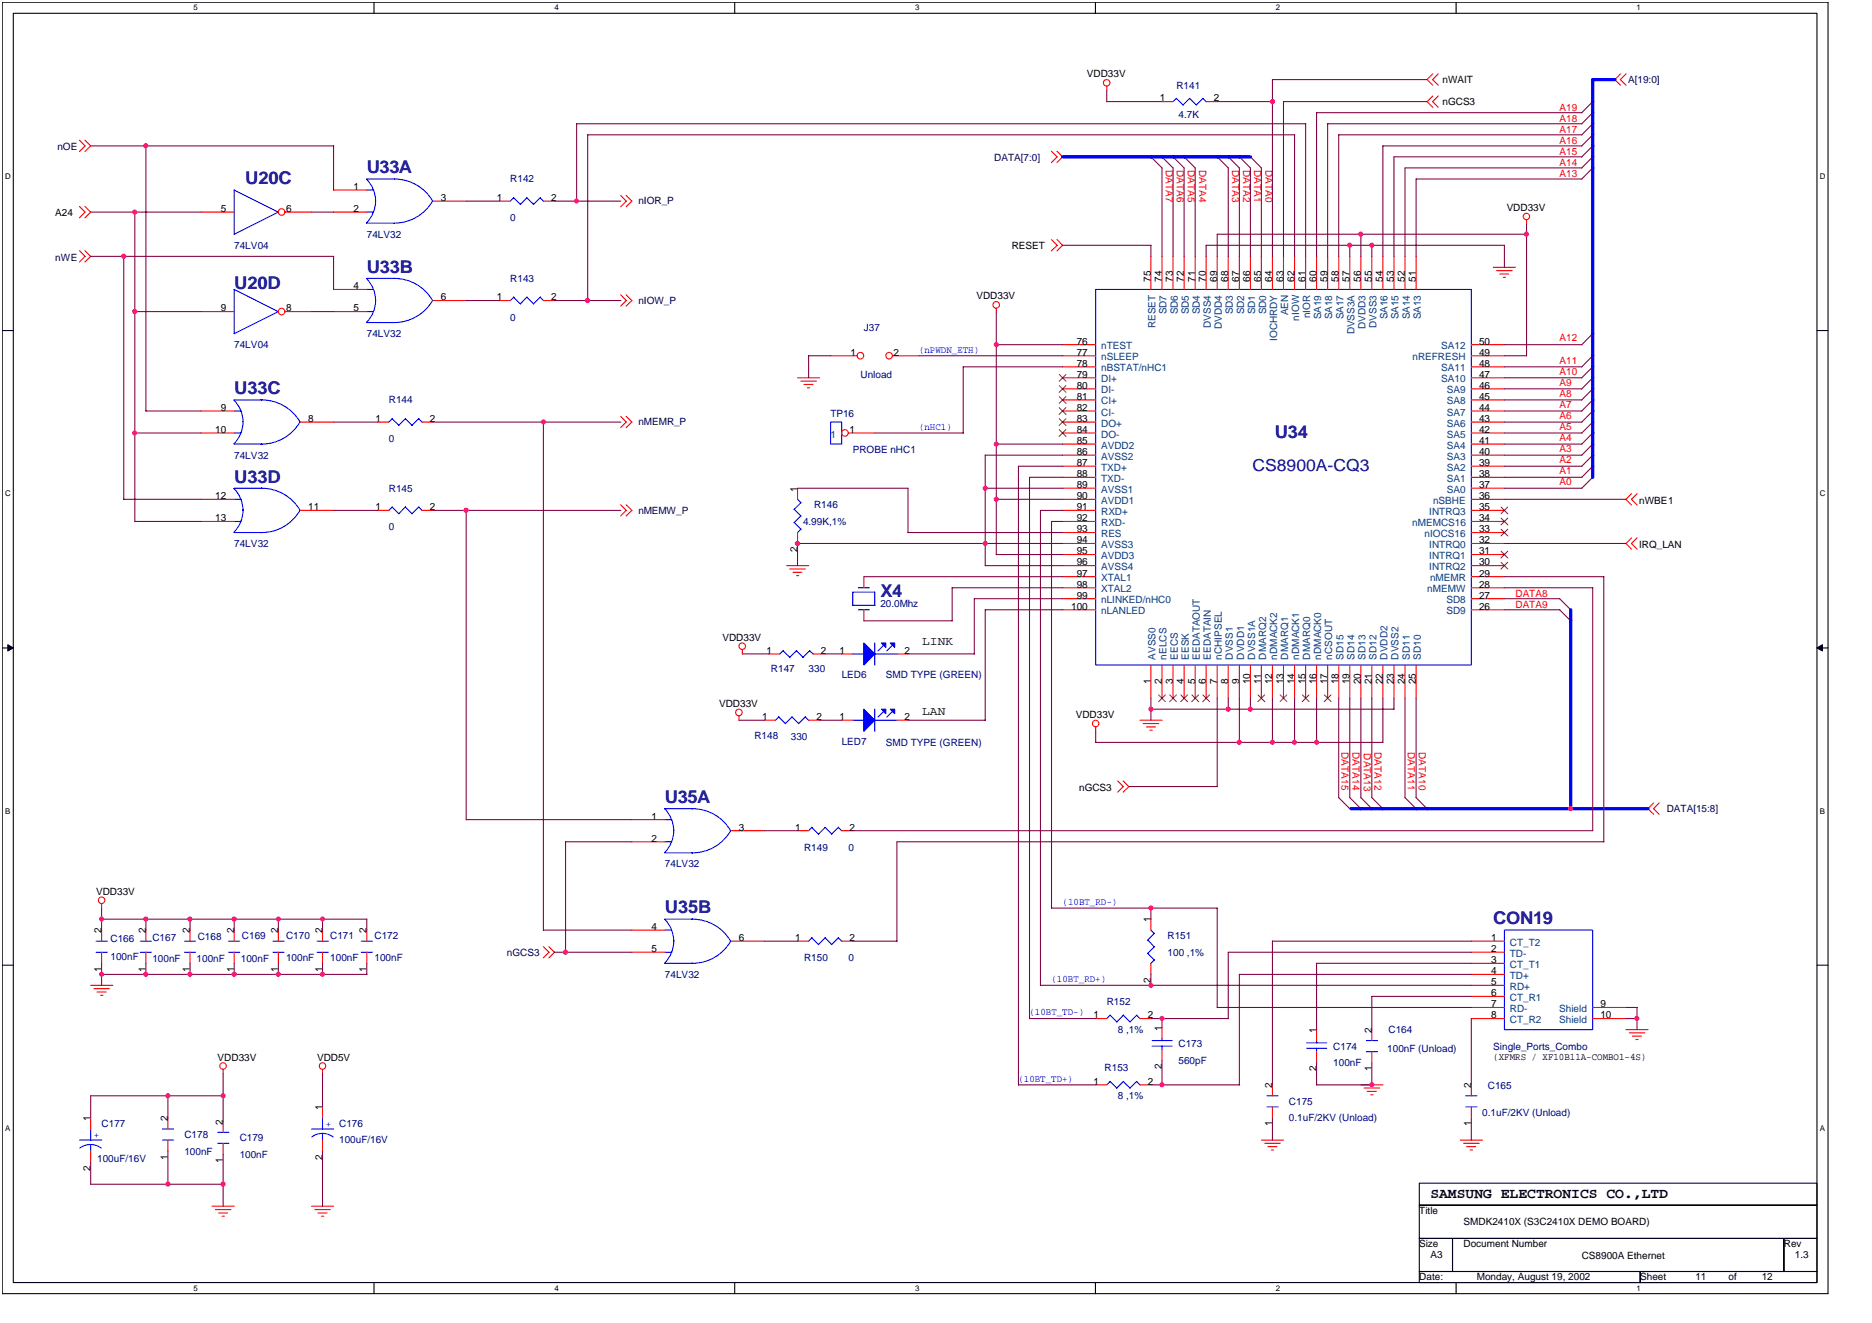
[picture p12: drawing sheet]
<svg xmlns="http://www.w3.org/2000/svg" width="297mm" height="210mm" viewBox="0 0 297 210" stroke-linecap="round" stroke-linejoin="round" font-family="sans-serif">
<path d="M.4 .4h289.7v204.8h-289.7zM2.1 2.1h286.2v201.4h-286.2z" fill="none" stroke="#000" stroke-width=".17"/>
<g fill="#fff">
<path d="M30.7 .5h.7v1.4h-.7z"/>
<path d="M30.7 203.7h.7v1.4h-.7z"/>
</g>
<path d="M59.3 .4v1.7M59.3 203.5v1.7" fill="none" stroke="#000" stroke-width=".17"/>
<g fill="#fff">
<path d="M88 .5h.6v1.4h-.6z"/>
<path d="M88 203.7h.6v1.4h-.6z"/>
</g>
<path d="M116.6 .4v1.7M116.6 203.5v1.7" fill="none" stroke="#000" stroke-width=".17"/>
<g fill="#fff">
<path d="M145.2 .5h.7v1.4h-.7z"/>
<path d="M145.2 203.7h.7v1.4h-.7z"/>
</g>
<path d="M173.8 .4v1.7M173.8 203.5v1.7" fill="none" stroke="#000" stroke-width=".17"/>
<g fill="#fff">
<path d="M202.4 .5h.7v1.4h-.7z"/>
<path d="M202.4 203.7h.7v1.4h-.7z"/>
</g>
<path d="M231 .4v1.7M231 203.5v1.7" fill="none" stroke="#000" stroke-width=".17"/>
<g fill="#fff">
<path d="M259.7 .5h.6v1.4h-.6z"/>
<path d="M259.7 203.7h.6v1.4h-.6z"/>
<path d="M.8 27.3h.9v1.4h-.9z"/>
<path d="M288.7 27.3h.9v1.4h-.9z"/>
<path d="M.8 77.6h.9v1.4h-.9z"/>
<path d="M288.7 77.6h.9v1.4h-.9z"/>
</g>
<path d="M.4 52.4h1.7M288.3 52.4h1.8" fill="none" stroke="#000" stroke-width=".17"/>
<g fill="#fff">
<path d="M.8 128h.8v1.4h-.8z"/>
<path d="M288.7 128h.9v1.4h-.9z"/>
</g>
<path d="M.4 102.8h1.7M288.3 102.8h1.8" fill="none" stroke="#000" stroke-width=".17"/>
<path d="M1.2 102.3l.9 .5-.9 .5zM288.3 102.8l.9-.5v1z" fill="#000" stroke="#000" stroke-width=".16"/>
<g fill="#fff">
<path d="M.8 178.3h.8v1.4h-.8z"/>
<path d="M288.7 178.3h.9v1.4h-.9z"/>
</g>
<path d="M.4 153.1h1.7M288.3 153.1h1.8M225.2 196.5h5.3v5.2h-5.3zM225.2 187.7h63.1v3.5h-63.1zM225.2 191.2h63.1v5.3h-63.1zM230.5 196.5h52.6v5.2h-52.6zM283.1 196.5h5.2v5.2h-5.2zM225.2 201.7h35.1v1.8h-35.1zM260.3 201.7h28v1.8h-28z" fill="none" stroke="#000" stroke-width=".17"/>
<g fill="none" stroke="#f00" stroke-width=".17">
<path d="M175.6 13.7v.7M184.4 16.1h1.7M191.4 16.1h1.7M227.3 15.2l-.9 .9 .9 .9M227.3 11.7l-.9 .9 .9 .9M228.2 15.2l-.9 .9 .9 .9M228.2 11.7l-.9 .9 .9 .9M257.1 11.7l-.9 .9 .9 .9M258 11.7l-.9 .9 .9 .9M12.6 22.2l.9 .9-.9 .9M12.6 39.8l.9 .9-.9 .9M12.6 32.8l.9 .8-.9 1"/>
<path d="M13.5 22.2l.9 .9-.9 .9M13.5 39.8l.9 .9-.9 .9M13.5 32.8l.9 .8-.9 1M31.9 33.6h5.3M45.2 33.6h4.2M52.9 33.6h5.3M52.9 30.2h5.3M68.7 31.9h5.3M79.2 31.9h1.8M86.2 31.9h1.8M98.5 31l.9 .9-.9 .9M99.3 31l1 .9-1 .9"/>
<path d="M166.8 38l.9 .9-.9 .9M166.8 24l.9 .9-.9 .9M167.7 38l.9 .9-.9 .9M167.7 24l.9 .9-.9 .9M242.2 34.9v.7M31.9 49.4h5.3M45.2 49.4h4.2M52.9 45.9h5.3M52.9 49.4h5.3M68.7 47.7h5.3M79.2 47.7h1.8M86.2 47.7h1.8"/>
<path d="M98.5 46.8l.9 .9-.9 .9M99.3 46.8l1 .9-1 .9M126.5 59.9h3.6M131.8 56.4h4.2M141.6 56.4h4.2M158.1 48.9v.7M168.6 59.9h5.3M168.6 56.4h5.3M168.6 58.2h5.3M168.6 54.7h5.3M182.6 40.7v5.2M184.4 40.7v5.2"/>
<path d="M186.1 40.7v5.2M187.9 40.7v5.2M189.6 40.7v5.2M191.4 40.7v5.2M193.1 40.7v5.2M194.9 40.7v5.2M196.7 40.7v5.2M198.4 40.7v5.2M200.1 40.7v5.2M201.9 40.7v5.2M203.7 40.7v5.2M205.4 40.7v5.2"/>
<path d="M207.2 40.7v5.2M208.9 40.7v5.2M210.7 40.7v5.2M212.4 40.7v5.2M214.2 40.7v5.2M215.9 40.7v5.2M217.7 40.7v5.2M219.4 40.7v5.2M221.2 40.7v5.2M222.9 40.7v5.2M224.7 40.7v5.2M233.5 59.9h5.2"/>
<path d="M233.5 56.4h5.2M233.5 58.2h5.2M233.5 54.7h5.2M237 42.4h3.5M237.5 42.9h2.5M238 43.5h1.4M238.5 44h.4M31.9 68.7h5.3M31.9 65.2h5.3M31.9 79.2h5.3M47.7 67h5.2M59.9 67h1.8"/>
<path d="M67 67h1.7M98.5 66.1l.9 .9-.9 .9M99.3 66.1l1 .9-1 .9M126.5 77.5v1.7M127.1 60.5h2.5M127.6 61h1.4M128.1 61.5h.4M134.6 68.7h4.2M168.6 67h5.3M168.6 68.7h5.3M168.6 65.2h5.3M168.6 79.2h5.3"/>
<path d="M168.6 77.5h5.3M168.6 75.7h5.3M168.6 74h5.3M168.6 72.2h5.3M168.6 70.5h5.3M168.6 63.5h5.3M168.6 61.7h5.3M233.5 67h5.2M233.5 68.7h5.2M233.5 65.2h5.2M233.5 79.2h5.2M233.5 77.5h5.2"/>
<path d="M233.5 75.7h5.2M233.5 74h5.2M233.5 72.2h5.2M233.5 70.5h5.2M233.5 63.5h5.2M233.5 61.7h5.2M258.9 78.3l-.9 .9 .9 .9M259.8 78.3l-.9 .9 .9 .9M31.9 82.7h5.3M47.7 81h5.2M59.9 81h1.8M67 81h1.7"/>
<path d="M98.5 80.1l.9 .9-.9 .9M99.3 80.1l1 .9-1 .9M124.8 89.7h3.5M125.3 90.3h2.5M125.8 90.8h1.4M126.4 91.3h.3M126.5 84.5v1.7M137.1 91.5v1.8M137.1 96.7v1.8M168.6 89.7h5.3M168.6 82.7h5.3M168.6 81h5.3"/>
<path d="M168.6 96.7h5.3M168.6 95h5.3M168.6 93.3h5.3M168.6 91.5h5.3M168.6 88h5.3M168.6 86.2h5.3M168.6 84.5h5.3M233.5 89.7h5.2M233.5 82.7h5.2M233.5 81h5.2M233.5 96.7h5.2M233.5 95h5.2"/>
<path d="M233.5 93.3h5.2M233.5 91.5h5.2M233.5 88h5.2M233.5 86.2h5.2M233.5 84.5h5.2M258.9 85.3l-.9 .9 .9 .9M259.8 85.3l-.9 .9 .9 .9M117.3 113.6v.7M117.8 103.1v.7M121.3 114.3h1.7M122 103.8h1.7M128.3 114.3h1.7"/>
<path d="M129 103.8h1.8M133.6 114.3h1.7M133.6 103.8h1.7M142.3 114.3h1.8M142.3 103.8h1.8M173.9 115.3v.8M180.9 114.3h3.5M181.4 114.8h2.5M181.9 115.3h1.4M182.4 115.9h.4M182.6 105.5v5.3M184.4 105.5v5.3"/>
<path d="M186.1 105.5v5.3M187.9 105.5v5.3M189.6 105.5v5.3M191.4 105.5v5.3M193.1 105.5v5.3M194.9 105.5v5.3M196.7 105.5v5.3M198.4 105.5v5.3M200.1 105.5v5.3M201.9 105.5v5.3M203.7 105.5v5.3M205.4 105.5v5.3"/>
<path d="M207.2 105.5v5.3M208.9 105.5v5.3M210.7 105.5v5.3M212.4 105.5v5.3M214.2 105.5v5.3M215.9 105.5v5.3M217.7 105.5v5.3M219.4 105.5v5.3M221.2 105.5v5.3M222.9 105.5v5.3M224.7 105.5v5.3M100.3 130h5.2"/>
<path d="M100.3 133.6h5.2M116 131.8h5.3M126.5 131.8h1.8M133.6 131.8h1.7M177.3 123.9l.9 .9-.9 .9M178.2 123.9l.9 .9-.9 .9M262.4 127.4l-.9 .9 .9 .9M263.3 127.4l-.9 .9 .9 .9M14.4 156.3h3.5M14.9 156.9h2.5M15.4 157.4h1.4M16 157.9h.3"/>
<path d="M16.1 143.4v.7M16.1 147.6v1.7M16.1 151.1v1.7M23.1 147.6v1.7M23.1 151.1v1.7M30.2 147.6v1.7M30.2 151.1v1.7M37.2 147.6v1.7M37.2 151.1v1.7M44.2 147.6v1.7M44.2 151.1v1.7M51.2 147.6v1.7"/>
<path d="M51.2 151.1v1.7M58.2 147.6v1.7M58.2 151.1v1.7M86.2 150.2l.9 .9-.9 .9M87.1 150.2l.9 .9-.9 .9M100.3 147.6h5.2M100.3 151.1h5.2M116 149.3h5.3M126.5 149.3h1.8M133.6 149.3h1.7M182.6 145.8v1.8M182.6 152.8v1.8"/>
<path d="M233.5 156.3h5.2M233.5 149.3h5.2M233.5 151.1h5.2M233.5 152.8h5.2M233.5 154.6h5.2M233.5 158.1h5.2M233.5 159.8h5.2M252.7 159.8h5.3M14.4 177.4v1.7M26.6 177.4v1.7M35.4 169.7v.7M35.4 177.9v1.8"/>
<path d="M51.2 169.7v.7M51.2 175.6v1.8M173.9 172.1h1.7M173.9 161.6h1.7M180.9 172.1h1.7M180.9 161.6h1.7M184.4 163v1.8M184.4 166.5v1.7M201.9 172.1v1.8M201.9 175.6v1.8M208.9 163.4v1.7M208.9 166.9v1.7"/>
<path d="M215.9 172.1h3.5M216.4 172.6h2.5M217 173.2h1.4M217.5 173.7h.4M217.7 163.4v1.7M217.7 166.9v1.7M233.5 161.6h5.2M233.5 172.1v1.8M233.5 175.6v1.8M252.7 161.6h5.3M258 163.4h3.5M258.5 163.9h2.5"/>
<path d="M259 164.4h1.4M259.6 164.9h.3M14.4 182.6v1.8M26.6 180.9v1.7M33.6 191.4h3.6M34.2 191.9h2.5M34.7 192.4h1.4M35.2 193h.4M35.4 181.4v1.7M49.4 191.4h3.6M49.9 191.9h2.5M50.5 192.4h1.4"/>
<path d="M51 193h.4M51.2 180.9v1.7M200.1 180.9h3.6M200.7 181.4h2.5M201.2 181.9h1.4M201.7 182.4h.4M231.7 180.9h3.5M232.2 181.4h2.5M232.7 181.9h1.5M233.3 182.4h.4"/>
<circle cx="175.6" cy="13.1" r=".52"/>
<circle cx="44.7" cy="33.6" r=".52"/>
<circle cx="242.2" cy="34.3" r=".51"/>
<circle cx="44.7" cy="49.4" r=".52"/>
<circle cx="136.5" cy="56.4" r=".52"/>
<circle cx="141.1" cy="56.4" r=".52"/>
<circle cx="158.1" cy="48.4" r=".52"/>
<circle cx="134.1" cy="68.7" r=".52"/>
<circle cx="117.2" cy="113" r=".52"/>
<circle cx="117.8" cy="102.5" r=".52"/>
<circle cx="173.8" cy="114.8" r=".52"/>
<circle cx="16.1" cy="142.8" r=".52"/>
<circle cx="35.4" cy="169.1" r=".52"/>
<circle cx="51.2" cy="169.1" r=".52"/>
</g>
<g fill="none" stroke="#00f" stroke-width=".17">
<path d="M186.7 15.6l1 1.1M186.7 15.6l-.6 .5M188.8 15.6l1 1.1M188.8 15.6l-1.1 1.1M190.9 15.6l.5 .5M190.9 15.6l-1.1 1.1M44.2 33.6l-7.1 3.6M44.2 33.7l-7-3.6v7.1M58.1 28.4a4.9 4.9 0 0 1 .1 7M58.2 28.4h4.4M58.2 35.4h4.4M58.2 30.2h1.1"/>
<path d="M58.2 33.6h1.1M62.6 28.4a7 7 0 0 1 6.1 3.5M68.7 31.9a7 7 0 0 1-6.1 3.5M81 31.9l.5-.5 1.1 1M83.6 31.4l1.1 1M83.6 31.4l-1 1M86.2 31.9l-.5-.5-1 1M37.2 45.9l7 3.6M37.2 45.9v7M44.2 49.4l-7.1 3.6M58.1 44.2a4.9 4.9 0 0 1 1.5 3.5 4.9 4.9 0 0 1-1.4 3.4M58.2 44.2h4.4"/>
<path d="M58.2 51.2h4.4M58.2 45.9h1.1M58.2 49.4h1.1M62.6 44.2a7 7 0 0 1 6 3.5M68.7 47.6a7 7 0 0 1-6.1 3.6M81.5 47.2l1.1 1M81.5 47.1l-.5 .6M83.6 47.2l1.1 1M83.6 47.1l-1 1.1M85.7 47.2l.5 .5M85.7 47.1l-1 1.1M173.9 45.9h59.6v59.6h-59.6z"/>
<path d="M37.1 63.5a4.9 4.9 0 0 1 0 6.9M37.1 77.5a4.9 4.9 0 0 1 1.5 3.5 5 5 0 0 1-1.5 3.4M37.1 63.5h4.3a7 7 0 0 1 6.2 3.5M37.1 77.5h4.3a7 7 0 0 1 6.2 3.5M37.2 65.2h1M37.2 68.7h1M37.2 79.2h1M47.6 66.9a7 7 0 0 1-6.2 3.6h-4.3M62.2 66.4l1.1 1.1M62.2 66.4l-.5 .6M64.3 66.4l1.1 1.1M64.3 66.4l-1 1.1"/>
<path d="M66.4 66.4l.6 .6M66.5 66.4l-1.1 1.1M126.5 79.2l.6 .6M127.1 79.7l-1.1 1.1M131.8 67h1.8v3.5h-1.8zM37.2 82.7h1M47.6 80.9a7 7 0 0 1-6.2 3.6h-4.3M62.2 80.4l1.1 1.1M62.2 80.4l-.5 .6M64.3 80.4l1.1 1.1M64.3 80.4l-1 1.1M66.4 80.4l.6 .6"/>
<path d="M66.5 80.4l-1.1 1.1M126 80.8l1.1 1.1M126 82.9l1.1 1.1M127.1 81.8l-1.1 1.1M127.1 84l-.6 .5M135.3 96h3.5M136.2 96.7h1.8M136.2 93.3h1.8M138.8 96v-2.1l-3.5 .1v2.1M123 114.3l.6-.6 1 1.1M124.3 103.2l1 1.1M124.3 103.2l-.6 .6"/>
<path d="M124.6 114.8l1.1-1.1 1 1.1M126.4 103.2l1 1.1M126.4 103.2l-1.1 1.1M127.8 113.7l.5 .6M127.8 113.7l-1.1 1.1M128.5 103.2l.5 .6M128.5 103.2l-1.1 1.1M135.3 114.3h1.8M135.3 103.8h1.8M138.8 102v3.5M138.8 112.5v3.6M138.8 114.3h3.5"/>
<path d="M138.8 103.8h3.5M140.2 112.9l-.9 .9M140.2 102.4l-.9 .9M141.6 112.9l-.9 .9M141.6 102.4l-.9 .9M105.5 130h1.1M105.5 133.6h1.1M115.9 131.8a7 7 0 0 0-6.1-3.5h-4.3a5.2 5.2 0 0 1 1.4 3.5 5 5 0 0 1-1.4 3.5M116 131.8a7 7 0 0 1-6.2 3.5h-4.3M128.8 131.2l-.5 .6M133 131.3l.6 .5M133 131.2l-1 1.1-1-1.1-1.1 1.1-1.1-1"/>
<path d="M15.3 151.1h1.7M15.3 149.3h1.7M22.3 151.1h1.7M22.3 149.3h1.7M29.3 151.1h1.7M29.3 149.3h1.7M36.3 151.1h1.8M36.3 149.3h1.8M43.3 151.1h1.8M43.3 149.3h1.8M50.3 151.1h1.8M50.3 149.3h1.8"/>
<path d="M57.3 151.1h1.8M57.3 149.3h1.8M105.5 151.1h1.1M105.5 147.6h1.1M115.9 149.3a7 7 0 0 0-6.1-3.5h-4.3a5.2 5.2 0 0 1 1.4 3.5 5 5 0 0 1-1.4 3.5M116 149.3a7 7 0 0 1-6.2 3.5h-4.3M128.8 148.8l-.5 .5M131 148.8l-1.1 1.1-1.1-1.1M133 148.8l.6 .5M133 148.8l-1 1.1-1.1-1.1M182.1 149.2l1.1 1-1.1 1.1M182.1 151.3l1.1 1-.6 .6"/>
<path d="M182.6 147.6l.6 .5M183.1 148.1l-1 1.1M238.7 147.6h14v15.8h-14zM14.4 179.1v1.8M25.8 179.1h1.8M34.5 179.7h1.8M49.4 179.1h3.6M51.2 177.4v1.7M51.2 179.8v1.1M176.1 161.1l1.1 1.1M176.1 171.6l1.1 1M176.2 161.1l-.6 .5"/>
<path d="M176.2 171.6l-.6 .5M178.2 161.1l1.1 1.1M178.3 161.1l-1.1 1M178.3 171.6l-1.1 1M180.4 171.6l.5 .5M180.4 171.6l-1.1 1-1.1-1M180.9 161.6l-.5-.5-1.1 1M182.8 166h3.2M182.8 165.1h3.2M184.4 164.8v.3M184.4 166v.5M201 175.6h1.8"/>
<path d="M201 173.9h1.8M207.3 166.3h3.2M207.3 165.5h3.2M208.9 165.1v.4M208.9 166.3v.6M216.8 165.1h1.8M216.8 166.9h1.8M232.6 175.6h1.8M232.6 173.9h1.8M12.6 180.9h3.5M12.7 182.2a2.83 2.83 0 0 1 3.4 0M14.4 181.6v1"/>
<path d="M25.8 180.9h1.8M34.5 181.4h1.8M49.5 180.4l.6-.4 1.1-.2 .7 .1 1 .5"/>
</g>
<g fill="#00f" stroke="#00f" stroke-width=".17">
<path d="M137.1 112.5l1.7 1.8-1.7 1.7z" fill-rule="evenodd"/>
<path d="M139.9 112.5h.7v.7z" fill-rule="evenodd"/>
<path d="M141.3 112.5h.7v.7z" fill-rule="evenodd"/>
<path d="M137.1 102l1.7 1.8-1.7 1.7z" fill-rule="evenodd"/>
<path d="M139.9 102h.7v.7z" fill-rule="evenodd"/>
<path d="M141.3 102h.7v.7z" fill-rule="evenodd"/>
</g>
<g fill="none" stroke="#804000" stroke-width=".16">
<path d="M168.1 59.4l1.1 1.1M169.1 59.4l-1 1.1M168.1 61.2l1.1 1M168.1 62.9l1.1 1.1M168.1 64.7l1.1 1.1M168.1 66.4l1.1 1.1M168.1 68.2l1.1 1.1M169.1 61.2l-1 1M169.1 62.9l-1 1.1M169.1 64.7l-1 1.1M169.1 66.4l-1 1.1M169.1 68.2l-1 1.1"/>
<path d="M238.2 89.2l1.1 1.1M238.2 87.5l1.1 1M238.2 84l1.1 1M238.2 82.2l1.1 1.1M238.2 80.4l1.1 1.1M239.2 82.2l-1 1.1M239.2 89.2l-1 1.1M239.2 87.5l-1 1M239.2 84l-1 1M239.2 80.4l-1 1.1M183.8 110.3l1.1 1M184.9 110.3l-1.1 1"/>
<path d="M185.6 110.3l1.1 1M186.7 110.3l-1.1 1M187.4 110.3l1 1M188.4 110.3l-1.1 1M189.1 110.3l1.1 1M190.2 110.3l-1.1 1M190.9 110.3l1 1M191.9 110.3l-1.1 1M199.6 110.3l1.1 1M200.7 110.3l-1.1 1M203.1 110.3l1.1 1M204.2 110.3l-1.1 1"/>
<path d="M206.6 110.3l1.1 1M207.7 110.3l-1.1 1M210.1 110.3l1.1 1M211.2 110.3l-1.1 1"/>
</g>
<g fill="none" stroke="#800040" stroke-width=".17">
<path d="M175.6 16.1h8.8M175.6 14.4v1.7M193.1 16.1h8.8M207.2 19.6v21.1M207.2 19.6h-115.7v12.3M226.5 16.1h-22.8v24.6M226.5 12.6h-24.6v28.1M251 19.6h-40.3v21.1M251 17.9h-42.1v22.8M252.7 19.6l-1.7 1.8M252.7 17.9l-1.7 1.8M252.7 16.1l-1.7 1.8"/>
<path d="M14.4 23.1h38.6M14.4 33.6h17.5M21.4 33.6v49.1h10.5M23.1 23.1v42.1h8.8M49.4 33.6h3.6M52.9 23.1v7.1M74 31.9h5.2M88 31.9h10.5M168.6 38.9h14v1.8M182.6 24.9l1.8 1.7v14.1M184.4 24.9l1.7 1.7v14.1M186.1 24.9l1.8 1.7v14.1"/>
<path d="M187.9 24.9l1.7 1.7v14.1M193.1 24.9l1.8 1.7v14.1M194.9 24.9l1.8 1.7v14.1M196.6 24.9l1.8 1.7v14.1M198.4 24.9l1.7 1.7v14.1M205.4 21.4v19.3M205.4 21.4h-112.1v26.3M214.2 38.9v1.8M215.9 37.2v3.5M217.7 38.9v1.8M242.2 35.6v20.9M242.2 37.2h-49.1v3.5"/>
<path d="M251 24.9h-29.8v15.8M251 23.1h-31.6v17.6M251 21.4h-38.6v19.3M251 26.6h-28.1v14.1M251 28.4h-26.3v12.3M252.7 26.6l-1.7 1.8M252.7 24.9l-1.7 1.8M252.7 23.1l-1.7 1.8M252.7 21.4l-1.7 1.8M14.4 40.7h38.6M19.6 40.7v38.5M21.4 49.4h10.5"/>
<path d="M49.4 49.4h3.6M52.9 40.7v5.2M74 47.7h5.2M88 47.7h10.5M131.8 56.4h-3.5v3.6M145.8 56.4h22.8M158.1 54.7h10.5M158.1 49.6v38.4h10.5M168.6 58.2h-15.8v10.5h-14M191.4 40.7v-1.8h47.3v3.5M238.7 59.9h12.3M238.7 58.2h12.3"/>
<path d="M238.7 54.7h12.3M238.7 56.4h3.5M252.7 59.9l-1.7 1.8M252.7 58.2l-1.7 1.8M252.7 56.4l-1.7 1.8M252.7 52.9l-1.7 1.8M19.6 79.2h12.3M21.4 68.7h10.5M52.9 67h7.1M68.7 67h29.8M86.2 66.9v80.7M126.5 77.5h17.6v7h24.5"/>
<path d="M156.3 77.5h12.3M158.1 79.2h10.5M158.1 70.5h10.5M168.6 75.7h-5.2v85.9h10.5M168.6 74h-7v98.1h12.3M168.6 72.2h-12.3v17.6M238.7 77.5h12.3M238.7 75.7h12.3M238.7 74h12.3M238.7 61.7h12.3M238.7 72.2h12.3M238.7 70.5h12.3"/>
<path d="M238.7 68.7h12.3M238.7 67h12.3M238.7 65.2h12.3M238.7 63.5h12.3M238.7 79.2h19.3M252.7 75.7l-1.7 1.8M252.7 74l-1.7 1.7M252.7 72.2l-1.7 1.8M252.7 70.5l-1.7 1.7M252.7 68.7l-1.7 1.8M252.7 67l-1.7 1.7M252.7 65.2l-1.7 1.8"/>
<path d="M252.7 63.5l-1.7 1.7M252.7 61.7l-1.7 1.8M52.9 81h7.1M68.7 81h29.8M74 81v49.1M137.1 91.5h31.5M151.1 93.2v5.3h-14M151.1 93.3h17.5M156.3 89.7h12.3M168.6 96.7h-12.3l.1 17.6h-12.3M168.6 95h-14v8.8M168.6 82.7h-1.7v61.4h26.2v15.8"/>
<path d="M168.6 86.2h-42.1v3.6M168.6 81h-3.5v75.4l68.4-.1M238.7 93.3h14M238.7 96.7h8.8M238.7 95h8.8M238.7 91.5h15.8M238.7 86.2h19.3M247.5 95l1.7 1.7M247.5 96.7l1.7 1.8M252.7 93.2v38.6h-117.4M254.5 91.5v42.1M117.3 114.3h4"/>
<path d="M117.8 103.8h4.2M130 114.3h3.6M130.8 103.8h2.8M144.1 103.8h10.5M173.8 117.8h45.6M173.9 116v1.8M182.6 112.5h38.6M182.6 110.8v3.5M193.1 110.8v14h-14M194.9 110.8v1.7M196.7 110.8v7M198.4 110.8v1.7"/>
<path d="M201.9 110.8v7M205.4 110.8v7M208.9 110.8v7M212.4 110.8v15.8M214.2 110.8v15.8M215.9 110.8v15.8M217.7 110.8v15.8M219.4 110.8v7M221.2 110.8v1.7M222.9 110.8v15.8M224.7 110.8v15.8M74 130h26.3"/>
<path d="M100.3 133.6h-10.6v17.5M121.3 131.8h5.3M212.4 126.5l1.8 1.8M214.2 126.5l1.7 1.8M215.9 126.5l1.8 1.8M217.7 126.5l1.7 1.8M222.9 126.5l1.8 1.8M224.7 126.5l1.7 1.8M254.5 133.6h-112.2v15.7M16.1 154.6h42.1M16.1 144.1v3.5M16.1 152.8v3.6"/>
<path d="M16.1 145.8h42.1M23.1 145.8v1.8M23.1 152.8v1.8M30.2 145.8v1.8M30.2 152.8v1.8M37.2 145.8v1.8M37.2 152.8v1.8M44.2 145.8v1.8M44.2 152.8v1.8M51.2 145.8v1.8M51.2 152.8v1.8M58.2 145.8v1.8"/>
<path d="M58.2 152.8v1.8M86.2 147.6h14.1M88 151.1h12.3M121.3 149.3h5.3M135.3 149.3h7M182.6 144.1v1.8M182.6 154.6v1.8M193.1 159.8h40.4M233.5 152.8h-24.6v10.6M233.5 158.1h-15.8v5.3M233.5 151.1h-38.6v10.5M233.5 154.6h-36.8v17.5"/>
<path d="M233.5 149.3h-31.6v22.8M258 159.8h1.8M259.8 159.8v3.6M26.6 173.9v3.5M35.4 170.4v7.5M35.4 173.9h-21v3.5M51.2 170.4v5.2M182.6 172.1h14.1M182.6 161.6h12.3M184.4 161.6v1.4M184.4 168.2v3.9M201.9 177.4v3.5"/>
<path d="M208.9 168.6v3.5h8.8M217.7 168.6v3.5M233.5 161.6v10.5M233.5 177.4v3.5M258 161.6h1.8M14.4 187.9h21M14.4 184.4v3.5M26.6 182.6v5.3M35.4 183.1v8.3M51.2 182.6v8.8"/>
</g>
<path d="M256.3 12.6h-3.6v63.1M168.6 24.9h29.8M249.2 96.7v31.6M214.3 128.3h47.2" fill="none" stroke="#00f" stroke-width=".51"/>
<g fill="#f0f" stroke="#f0f" stroke-width=".17">
<circle cx="182.6" cy="156.3" r=".34"/>
<circle cx="184.4" cy="172.1" r=".34"/>
<circle cx="184.4" cy="161.6" r=".34"/>
<circle cx="214.2" cy="38.9" r=".34"/>
<circle cx="156.3" cy="86.2" r=".34"/>
<circle cx="126.5" cy="86.2" r=".34"/>
<circle cx="156.3" cy="77.5" r=".34"/>
<circle cx="217.7" cy="38.9" r=".34"/>
<circle cx="201.9" cy="16.1" r=".34"/>
<circle cx="51.2" cy="154.6" r=".34"/>
<circle cx="21.4" cy="68.7" r=".34"/>
<circle cx="16.1" cy="154.6" r=".34"/>
<circle cx="23.1" cy="154.6" r=".34"/>
<circle cx="26.6" cy="187.9" r=".34"/>
<circle cx="35.4" cy="187.9" r=".34"/>
<circle cx="44.2" cy="154.6" r=".34"/>
<circle cx="19.6" cy="40.7" r=".35"/>
<circle cx="21.4" cy="33.6" r=".34"/>
<circle cx="21.4" cy="49.4" r=".34"/>
<circle cx="51.2" cy="145.8" r=".34"/>
<circle cx="37.2" cy="154.6" r=".35"/>
<circle cx="30.1" cy="154.6" r=".34"/>
<circle cx="23.1" cy="23.1" r=".34"/>
<circle cx="30.1" cy="145.8" r=".34"/>
<circle cx="91.5" cy="31.9" r=".34"/>
<circle cx="26.6" cy="173.9" r=".34"/>
<circle cx="35.4" cy="173.9" r=".34"/>
<circle cx="93.2" cy="47.7" r=".34"/>
<circle cx="73.9" cy="81" r=".34"/>
<circle cx="16.1" cy="145.8" r=".34"/>
<circle cx="23.1" cy="145.8" r=".34"/>
<circle cx="158.1" cy="70.5" r=".34"/>
<circle cx="37.2" cy="145.8" r=".35"/>
<circle cx="158.1" cy="54.7" r=".34"/>
<circle cx="44.2" cy="145.8" r=".34"/>
<circle cx="215.9" cy="37.1" r=".34"/>
<circle cx="158.1" cy="79.2" r=".34"/>
<circle cx="242.2" cy="37.1" r=".34"/>
<circle cx="198.4" cy="112.5" r=".34"/>
<circle cx="182.6" cy="112.5" r=".34"/>
<circle cx="194.9" cy="112.5" r=".35"/>
<circle cx="208.9" cy="117.8" r=".34"/>
<circle cx="196.6" cy="117.8" r=".34"/>
<circle cx="201.9" cy="117.8" r=".34"/>
<circle cx="205.4" cy="117.8" r=".34"/>
<circle cx="89.7" cy="151.1" r=".35"/>
<circle cx="86.2" cy="66.9" r=".34"/>
<circle cx="259.7" cy="161.6" r=".34"/>
<circle cx="182.6" cy="144.1" r=".34"/>
<circle cx="217.7" cy="172.1" r=".34"/>
<circle cx="249.2" cy="128.3" r=".34"/>
</g>
<g font-size="2.8" fill="#000080">
<text x="38.9" y="29.2">U20C</text>
<text x="58.2" y="27.5">U33A</text>
<text x="37.2" y="45.9">U20D</text>
<text x="58.2" y="43.3">U33B</text>
<text x="37.2" y="62.5">U33C</text>
<text x="202.3" y="69.5">U34</text>
<text x="37.2" y="76.6">U33D</text>
<text x="139.7" y="94.8">X4</text>
<text x="105.5" y="127.4">U35A</text>
<text x="105.5" y="144.9">U35B</text>
<text x="237" y="146.7">CON19</text>
</g>
<text font-size="2.6" fill="#000080" x="198.7" y="74.7">CS8900A-CQ3</text>
<text font-size="2.3" x="227" y="190.1">SAMSUNG ELECTRONICS CO.,LTD</text>
<g font-size="1.9">
<text x="146.3" y="102.3">LINK</text>
<text x="146.3" y="113.4">LAN</text>
</g>
<g font-size="1.6">
<text x="172.5" y="12.3">VDD33V</text>
<text x="184" y="16.1">1</text>
<text x="192.6" y="16.1">2</text>
<text x="228.9" y="16.7">nGCS3</text>
<text x="228.9" y="13.2">nWAIT</text>
<text x="8.8" y="34.2">A24</text>
<text x="35" y="33.6">5</text>
<text x="45.4" y="33.6">6</text>
<text x="56.1" y="30.1">1</text>
<text x="56.1" y="33.6">2</text>
<text x="69.9" y="31.9">3</text>
<text x="78.9" y="31.9">1</text>
<text x="87.5" y="31.9">2</text>
<text x="239.1" y="33.5">VDD33V</text>
<text x="160.5" y="39.4">RESET</text>
<text x="56.1" y="45.9">4</text>
<text x="69.9" y="47.7">6</text>
<text x="78.9" y="47.7">1</text>
<text x="87.5" y="47.7">2</text>
<text x="154.9" y="47.5">VDD33V</text>
<text x="182.6" y="44.7" transform="rotate(-90 182.6 44.7)">75</text>
<text x="184.4" y="44.7" transform="rotate(-90 184.4 44.7)">74</text>
<text x="186.1" y="44.7" transform="rotate(-90 186.1 44.7)">73</text>
<text x="187.9" y="44.7" transform="rotate(-90 187.9 44.7)">72</text>
<text x="189.6" y="44.7" transform="rotate(-90 189.6 44.7)">71</text>
<text x="191.4" y="44.7" transform="rotate(-90 191.4 44.7)">70</text>
<text x="193.1" y="44.7" transform="rotate(-90 193.1 44.7)">69</text>
<text x="194.9" y="44.7" transform="rotate(-90 194.9 44.7)">68</text>
<text x="196.6" y="44.7" transform="rotate(-90 196.6 44.7)">67</text>
<text x="198.4" y="44.7" transform="rotate(-90 198.4 44.7)">66</text>
<text x="200.1" y="44.7" transform="rotate(-90 200.1 44.7)">65</text>
<text x="201.9" y="44.7" transform="rotate(-90 201.9 44.7)">64</text>
<text x="203.6" y="44.7" transform="rotate(-90 203.6 44.7)">63</text>
<text x="205.4" y="44.7" transform="rotate(-90 205.4 44.7)">62</text>
<text x="207.2" y="44.7" transform="rotate(-90 207.2 44.7)">61</text>
<text x="208.9" y="44.7" transform="rotate(-90 208.9 44.7)">60</text>
<text x="210.6" y="44.7" transform="rotate(-90 210.6 44.7)">59</text>
<text x="212.4" y="44.7" transform="rotate(-90 212.4 44.7)">58</text>
<text x="214.2" y="44.7" transform="rotate(-90 214.2 44.7)">57</text>
<text x="215.9" y="44.7" transform="rotate(-90 215.9 44.7)">56</text>
<text x="217.6" y="44.7" transform="rotate(-90 217.6 44.7)">55</text>
<text x="219.4" y="44.7" transform="rotate(-90 219.4 44.7)">54</text>
<text x="221.2" y="44.7" transform="rotate(-90 221.2 44.7)">53</text>
<text x="222.9" y="44.7" transform="rotate(-90 222.9 44.7)">52</text>
<text x="224.7" y="44.7" transform="rotate(-90 224.7 44.7)">51</text>
<text x="35" y="49.4">9</text>
<text x="45.4" y="49.4">8</text>
<text x="56.1" y="49.4">5</text>
<text x="135" y="56.4">1</text>
<text x="141.8" y="56.4">2</text>
<text x="170.9" y="54.7">76</text>
<text x="170.9" y="56.4">77</text>
<text x="170.9" y="58.2">78</text>
<text x="170.9" y="59.9">79</text>
<text x="234.7" y="59.9">47</text>
<text x="234.7" y="58.2">48</text>
<text x="234.7" y="56.4">49</text>
<text x="234.7" y="54.7">50</text>
<text x="35" y="65.2">9</text>
<text x="170.9" y="61.7">80</text>
<text x="170.9" y="63.4">81</text>
<text x="170.9" y="65.2">82</text>
<text x="234.7" y="65.2">44</text>
<text x="234.7" y="63.4">45</text>
<text x="234.7" y="61.7">46</text>
<text x="34.2" y="68.7">10</text>
<text x="48.9" y="66.9">8</text>
<text x="59.6" y="66.9">1</text>
<text x="68.2" y="66.9">2</text>
<text x="134.8" y="68.7">1</text>
<text x="170.9" y="66.9">83</text>
<text x="170.9" y="68.7">84</text>
<text x="170.9" y="70.4">85</text>
<text x="234.7" y="70.4">41</text>
<text x="234.7" y="68.7">42</text>
<text x="234.7" y="66.9">43</text>
<text x="126.5" y="78" transform="rotate(-90 126.5 78)">1</text>
<text x="170.9" y="72.2">86</text>
<text x="170.9" y="73.9">87</text>
<text x="170.9" y="75.7">88</text>
<text x="170.9" y="77.4">89</text>
<text x="234.7" y="77.4">37</text>
<text x="234.7" y="75.7">38</text>
<text x="234.7" y="73.9">39</text>
<text x="234.7" y="72.2">40</text>
<text x="34.2" y="79.2">12</text>
<text x="34.2" y="82.7">13</text>
<text x="48.9" y="81">11</text>
<text x="59.6" y="81">1</text>
<text x="68.2" y="81">2</text>
<text x="170.9" y="79.2">90</text>
<text x="170.9" y="81">91</text>
<text x="170.9" y="82.7">92</text>
<text x="234.7" y="82.7">34</text>
<text x="234.7" y="81">35</text>
<text x="234.7" y="79.2">36</text>
<text x="260.1" y="79.9">nWBE1</text>
<text x="126.5" y="87.6" transform="rotate(-90 126.5 87.6)">2</text>
<text x="170.9" y="84.5">93</text>
<text x="170.9" y="86.2">94</text>
<text x="170.9" y="88">95</text>
<text x="170.9" y="89.7">96</text>
<text x="234.7" y="89.7">30</text>
<text x="234.7" y="88">31</text>
<text x="234.7" y="86.2">32</text>
<text x="234.7" y="84.5">33</text>
<text x="260.1" y="86.9">IRQ_LAN</text>
<text x="170.9" y="91.5">97</text>
<text x="170.9" y="93.2">98</text>
<text x="170.9" y="95">99</text>
<text x="234.7" y="95">27</text>
<text x="234.7" y="93.2">28</text>
<text x="234.7" y="91.5">29</text>
<text x="114.6" y="101.7">VDD33V</text>
<text x="170" y="96.7">100</text>
<text x="234.7" y="96.7">26</text>
<text x="121.6" y="103.7">1</text>
<text x="130.2" y="103.7">2</text>
<text x="133.2" y="103.7">1</text>
<text x="143.5" y="103.7">2</text>
<text x="114.1" y="112.2">VDD33V</text>
<text x="170.7" y="113.9">VDD33V</text>
<text x="182.6" y="108.6" transform="rotate(-90 182.6 108.6)">1</text>
<text x="184.4" y="108.6" transform="rotate(-90 184.4 108.6)">2</text>
<text x="186.1" y="108.6" transform="rotate(-90 186.1 108.6)">3</text>
<text x="187.9" y="108.6" transform="rotate(-90 187.9 108.6)">4</text>
<text x="189.6" y="108.6" transform="rotate(-90 189.6 108.6)">5</text>
<text x="191.4" y="108.6" transform="rotate(-90 191.4 108.6)">6</text>
<text x="193.1" y="108.6" transform="rotate(-90 193.1 108.6)">7</text>
<text x="194.9" y="108.6" transform="rotate(-90 194.9 108.6)">8</text>
<text x="196.6" y="108.6" transform="rotate(-90 196.6 108.6)">9</text>
<text x="198.4" y="108.6" transform="rotate(-90 198.4 108.6)">10</text>
<text x="200.1" y="108.6" transform="rotate(-90 200.1 108.6)">11</text>
<text x="201.9" y="108.6" transform="rotate(-90 201.9 108.6)">12</text>
<text x="203.6" y="108.6" transform="rotate(-90 203.6 108.6)">13</text>
<text x="205.4" y="108.6" transform="rotate(-90 205.4 108.6)">14</text>
<text x="207.2" y="108.6" transform="rotate(-90 207.2 108.6)">15</text>
<text x="208.9" y="108.6" transform="rotate(-90 208.9 108.6)">16</text>
<text x="210.6" y="108.6" transform="rotate(-90 210.6 108.6)">17</text>
<text x="212.4" y="108.6" transform="rotate(-90 212.4 108.6)">18</text>
<text x="214.2" y="108.6" transform="rotate(-90 214.2 108.6)">19</text>
<text x="215.9" y="108.6" transform="rotate(-90 215.9 108.6)">20</text>
<text x="217.6" y="108.6" transform="rotate(-90 217.6 108.6)">21</text>
<text x="219.4" y="108.6" transform="rotate(-90 219.4 108.6)">22</text>
<text x="221.2" y="108.6" transform="rotate(-90 221.2 108.6)">23</text>
<text x="222.9" y="108.6" transform="rotate(-90 222.9 108.6)">24</text>
<text x="224.7" y="108.6" transform="rotate(-90 224.7 108.6)">25</text>
<text x="120.9" y="114.3">1</text>
<text x="129.5" y="114.3">2</text>
<text x="133.2" y="114.3">1</text>
<text x="143.5" y="114.3">2</text>
<text x="171.2" y="125.5">nGCS3</text>
<text x="103.4" y="130">1</text>
<text x="117.3" y="131.8">3</text>
<text x="126.2" y="131.8">1</text>
<text x="134.8" y="131.8">2</text>
<text x="103.4" y="133.5">2</text>
<text x="15.3" y="142">VDD33V</text>
<text x="16.1" y="148.1" transform="rotate(-90 16.1 148.1)">2</text>
<text x="23.1" y="148.1" transform="rotate(-90 23.1 148.1)">2</text>
<text x="30.1" y="148.1" transform="rotate(-90 30.1 148.1)">2</text>
<text x="37.1" y="148.1" transform="rotate(-90 37.1 148.1)">2</text>
<text x="44.1" y="148.1" transform="rotate(-90 44.1 148.1)">2</text>
<text x="51.2" y="148.1" transform="rotate(-90 51.2 148.1)">2</text>
<text x="58.2" y="148.1" transform="rotate(-90 58.2 148.1)">2</text>
<text x="103.4" y="147.5">4</text>
<text x="117.3" y="149.3">6</text>
<text x="126.2" y="149.3">1</text>
<text x="134.8" y="149.3">2</text>
<text x="182.6" y="146.3" transform="rotate(-90 182.6 146.3)">1</text>
<text x="236.6" y="149.3">1</text>
<text x="16.1" y="154.2" transform="rotate(-90 16.1 154.2)">1</text>
<text x="23.1" y="154.2" transform="rotate(-90 23.1 154.2)">1</text>
<text x="30.1" y="154.2" transform="rotate(-90 30.1 154.2)">1</text>
<text x="37.1" y="154.2" transform="rotate(-90 37.1 154.2)">1</text>
<text x="44.1" y="154.2" transform="rotate(-90 44.1 154.2)">1</text>
<text x="51.2" y="154.2" transform="rotate(-90 51.2 154.2)">1</text>
<text x="58.2" y="154.2" transform="rotate(-90 58.2 154.2)">1</text>
<text x="103.4" y="151.1">5</text>
<text x="182.6" y="155.9" transform="rotate(-90 182.6 155.9)">2</text>
<text x="236.6" y="151.1">2</text>
<text x="236.6" y="152.8">3</text>
<text x="236.6" y="154.6">4</text>
<text x="173.5" y="161.6">1</text>
<text x="182.1" y="161.6">2</text>
<text x="236.6" y="156.3">5</text>
<text x="236.6" y="158.1">6</text>
<text x="236.6" y="159.8">7</text>
<text x="236.6" y="161.6">8</text>
<text x="254" y="159.8">9</text>
<text x="254" y="161.6">10</text>
<text x="184.4" y="163.5" transform="rotate(-90 184.4 163.5)">1</text>
<text x="208.9" y="163.9" transform="rotate(-90 208.9 163.9)">1</text>
<text x="217.6" y="163.9" transform="rotate(-90 217.6 163.9)">2</text>
<text x="34.5" y="168.3">VDD33V</text>
<text x="50.3" y="168.3">VDD5V</text>
<text x="173.5" y="172.1">1</text>
<text x="182.1" y="172.1">2</text>
<text x="184.4" y="169.6" transform="rotate(-90 184.4 169.6)">2</text>
<text x="201.9" y="172.6" transform="rotate(-90 201.9 172.6)">2</text>
<text x="208.9" y="169.9" transform="rotate(-90 208.9 169.9)">2</text>
<text x="217.6" y="169.9" transform="rotate(-90 217.6 169.9)">1</text>
<text x="233.4" y="172.6" transform="rotate(-90 233.4 172.6)">2</text>
<text x="237" y="168.1">(XFMRS / XF10B11A-COMBO1-4S)</text>
<text x="14.4" y="177.9" transform="rotate(-90 14.4 177.9)">1</text>
<text x="26.6" y="177.9" transform="rotate(-90 26.6 177.9)">2</text>
<text x="35.4" y="178.4" transform="rotate(-90 35.4 178.4)">2</text>
<text x="51.2" y="176.1" transform="rotate(-90 51.2 176.1)">1</text>
<text x="201.9" y="178.7" transform="rotate(-90 201.9 178.7)">1</text>
<text x="233.4" y="178.7" transform="rotate(-90 233.4 178.7)">1</text>
<text x="14.4" y="185.7" transform="rotate(-90 14.4 185.7)">2</text>
<text x="26.6" y="184" transform="rotate(-90 26.6 184)">1</text>
<text x="35.4" y="184.5" transform="rotate(-90 35.4 184.5)">1</text>
<text x="51.2" y="184" transform="rotate(-90 51.2 184)">2</text>
<text x="225.2" y="192.6">Title</text>
<text x="225.2" y="197.9">Size</text>
<text x="232.2" y="197.9">Document Number</text>
<text x="232.2" y="194.4">SMDK2410X (S3C2410X DEMO BOARD)</text>
<text x="283.1" y="197.9">Rev</text>
<text x="225.2" y="203.2">Date:</text>
<text x="227" y="199.6">A3</text>
<text x="234.3" y="203.2">Monday, August 19, 2002</text>
<text x="251" y="199.8">CS8900A Ethernet</text>
<text x="260.3" y="203.2">Sheet</text>
<text x="269" y="203.2">11</text>
<text x="274.3" y="203.2">of</text>
<text x="279.5" y="203.2">12</text>
<text x="284.8" y="199.6">1.3</text>
</g>
<g font-size="1.6" fill="#000080">
<text x="186.7" y="14">R141</text>
<text x="187" y="18.8">4.7K</text>
<text x="81" y="28.9">R142</text>
<text x="81" y="35.1">0</text>
<text x="37.2" y="39.4">74LV04</text>
<text x="58.2" y="37.7">74LV32</text>
<text x="81" y="44.7">R143</text>
<text x="58.2" y="53.5">74LV32</text>
<text x="81" y="50.9">0</text>
<text x="137.1" y="52.6">J37</text>
<text x="37.2" y="55.2">74LV04</text>
<text x="136.5" y="60">Unload</text>
<text x="61.7" y="64">R144</text>
<text x="61.7" y="70.1">0</text>
<text x="131.8" y="66.1">TP16</text>
<text x="135.3" y="71.9">PROBE nHC1</text>
<text x="37.2" y="72.8">74LV32</text>
<text x="61.7" y="78">R145</text>
<text x="127.4" y="83.3">4.99K,1%</text>
<text x="129.2" y="80.6">R146</text>
<text x="37.2" y="86.8">74LV32</text>
<text x="61.7" y="84.2">0</text>
<text x="139.7" y="96.2">20.0Mhz</text>
<text x="122.3" y="106.6">R147</text>
<text x="128.3" y="106.6">330</text>
<text x="133.6" y="107.6">LED6</text>
<text x="140.6" y="107.6">SMD TYPE (GREEN)</text>
<text x="119.7" y="117.3">R148</text>
<text x="125.5" y="117.4">330</text>
<text x="133.6" y="118.1">LED7</text>
<text x="140.6" y="118.3">SMD TYPE (GREEN)</text>
<text x="105.5" y="137.6">74LV32</text>
<text x="127.6" y="135">R149</text>
<text x="134.6" y="135">0</text>
<text x="17.5" y="149.5">C166</text>
<text x="24.2" y="149.3">C167</text>
<text x="31.4" y="149.2">C168</text>
<text x="38.4" y="149">C169</text>
<text x="45.4" y="149">C170</text>
<text x="52.4" y="149">C171</text>
<text x="59.4" y="149">C172</text>
<text x="185.3" y="149">R151</text>
<text x="17.5" y="152.3">100nF</text>
<text x="24.2" y="152.7">100nF</text>
<text x="31.2" y="152.7">100nF</text>
<text x="38.2" y="152.7">100nF</text>
<text x="45.4" y="152.5">100nF</text>
<text x="52.4" y="152.5">100nF</text>
<text x="59.4" y="152.5">100nF</text>
<text x="105.5" y="155.1">74LV32</text>
<text x="127.6" y="152.5">R150</text>
<text x="134.6" y="152.5">0</text>
<text x="185.3" y="151.6">100 ,1%</text>
<text x="175.6" y="159.5">R152</text>
<text x="177.4" y="163.9">8 ,1%</text>
<text x="187" y="166.2">C173</text>
<text x="211.6" y="166.5">C174</text>
<text x="220.1" y="166.9">100nF (Unload)</text>
<text x="220.3" y="163.9">C164</text>
<text x="237" y="166.5">Single_Ports_Combo</text>
<text x="175.3" y="169.9">R153</text>
<text x="187" y="168.8">560pF</text>
<text x="211.6" y="169.2">100nF</text>
<text x="236.1" y="172.8">C165</text>
<text x="16.1" y="178.8">C177</text>
<text x="53.8" y="178.8">C176</text>
<text x="177.4" y="174.4">8 ,1%</text>
<text x="204.5" y="175.3">C175</text>
<text x="204.5" y="177.9">0.1uF/2KV (Unload)</text>
<text x="235.2" y="177">0.1uF/2KV (Unload)</text>
<text x="15.4" y="184.4">100uF/16V</text>
<text x="29.3" y="180.5">C178</text>
<text x="29.3" y="183.2">100nF</text>
<text x="38" y="181.1">C179</text>
<text x="38" y="183.7">100nF</text>
<text x="53.8" y="181.4">100uF/16V</text>
</g>
<g font-size="1.6" fill="#f00">
<text x="247.5" y="17.5">A19</text>
<text x="247.5" y="19.3">A18</text>
<text x="247.5" y="21.1">A17</text>
<text x="247.5" y="22.8">A16</text>
<text x="185" y="27" transform="rotate(90 185 27)">DATA7</text>
<text x="186.7" y="27" transform="rotate(90 186.7 27)">DATA6</text>
<text x="188.5" y="27" transform="rotate(90 188.5 27)">DATA5</text>
<text x="190.3" y="27" transform="rotate(90 190.3 27)">DATA4</text>
<text x="195.5" y="27" transform="rotate(90 195.5 27)">DATA3</text>
<text x="197.3" y="27" transform="rotate(90 197.3 27)">DATA2</text>
<text x="199" y="27" transform="rotate(90 199 27)">DATA1</text>
<text x="200.8" y="27" transform="rotate(90 200.8 27)">DATA0</text>
<text x="247.5" y="24.6">A15</text>
<text x="247.5" y="26.3">A14</text>
<text x="247.5" y="28.1">A13</text>
<text x="247.5" y="59.4">A10</text>
<text x="247.5" y="57.7">A11</text>
<text x="247.5" y="54.2">A12</text>
<text x="247.5" y="61.2">A9</text>
<text x="247.5" y="64.7">A7</text>
<text x="247.5" y="62.9">A8</text>
<text x="247.5" y="71.7">A3</text>
<text x="247.5" y="69.9">A4</text>
<text x="247.5" y="68.2">A5</text>
<text x="247.5" y="66.5">A6</text>
<text x="247.5" y="75.2">A1</text>
<text x="247.5" y="73.5">A2</text>
<text x="247.5" y="77">A0</text>
<text x="240.5" y="94.7">DATA8</text>
<text x="240.5" y="96.4">DATA9</text>
<text x="212.9" y="119.4" transform="rotate(90 212.9 119.4)">DATA15</text>
<text x="214.6" y="119.4" transform="rotate(90 214.6 119.4)">DATA14</text>
<text x="216.4" y="119.5" transform="rotate(90 216.4 119.5)">DATA13</text>
<text x="218.1" y="119.4" transform="rotate(90 218.1 119.4)">DATA12</text>
<text x="223.4" y="119.4" transform="rotate(90 223.4 119.4)">DATA11</text>
<text x="225.1" y="119.4" transform="rotate(90 225.1 119.4)">DATA10</text>
</g>
<g font-size="1.6" fill="#000040">
<text x="258.3" y="13.2">A[19:0]</text>
<text x="9.1" y="23.8">nOE</text>
<text x="157.7" y="25.6">DATA[7:0]</text>
<text x="101.3" y="32.4">nIOR_P</text>
<text x="8.8" y="41.4">nWE</text>
<text x="101.3" y="48.2">nIOW_P</text>
<text x="101.3" y="67.5">nMEMR_P</text>
<text x="101.3" y="81.5">nMEMW_P</text>
<text x="264.5" y="128.8">DATA[15:8]</text>
<text x="80.4" y="151.6">nGCS3</text>
</g>
<g font-size="1.6" fill="#004080">
<text x="183.4" y="52.1" transform="rotate(-90 183.4 52.1)">RESET</text>
<text x="185.1" y="49.9" transform="rotate(-90 185.1 49.9)">SD7</text>
<text x="186.9" y="49.9" transform="rotate(-90 186.9 49.9)">SD6</text>
<text x="188.6" y="49.9" transform="rotate(-90 188.6 49.9)">SD5</text>
<text x="190.4" y="49.9" transform="rotate(-90 190.4 49.9)">SD4</text>
<text x="192.1" y="52" transform="rotate(-90 192.1 52)">DVSS4</text>
<text x="193.9" y="52.2" transform="rotate(-90 193.9 52.2)">DVDD4</text>
<text x="195.6" y="49.9" transform="rotate(-90 195.6 49.9)">SD3</text>
<text x="197.4" y="49.9" transform="rotate(-90 197.4 49.9)">SD2</text>
<text x="199.1" y="49.9" transform="rotate(-90 199.1 49.9)">SD1</text>
<text x="200.9" y="49.9" transform="rotate(-90 200.9 49.9)">SD0</text>
<text x="204.4" y="50.1" transform="rotate(-90 204.4 50.1)">AEN</text>
<text x="206.2" y="50.9" transform="rotate(-90 206.2 50.9)">nIOW</text>
<text x="207.9" y="50.5" transform="rotate(-90 207.9 50.5)">nIOR</text>
<text x="209.6" y="50.7" transform="rotate(-90 209.6 50.7)">SA19</text>
<text x="211.4" y="50.7" transform="rotate(-90 211.4 50.7)">SA18</text>
<text x="213.2" y="50.7" transform="rotate(-90 213.2 50.7)">SA17</text>
<text x="214.9" y="53.1" transform="rotate(-90 214.9 53.1)">DVSS3A</text>
<text x="216.7" y="52.2" transform="rotate(-90 216.7 52.2)">DVDD3</text>
<text x="218.4" y="52" transform="rotate(-90 218.4 52)">DVSS3</text>
<text x="220.2" y="50.7" transform="rotate(-90 220.2 50.7)">SA16</text>
<text x="221.9" y="50.7" transform="rotate(-90 221.9 50.7)">SA15</text>
<text x="223.7" y="50.7" transform="rotate(-90 223.7 50.7)">SA14</text>
<text x="225.4" y="50.7" transform="rotate(-90 225.4 50.7)">SA13</text>
<text x="174.7" y="55.4">nTEST</text>
<text x="174.7" y="57.2">nSLEEP</text>
<text x="174.7" y="58.9">nBSTAT/nHC1</text>
<text x="202.6" y="54.1" transform="rotate(-90 202.6 54.1)">IOCHRDY</text>
<text x="224.1" y="57.2">nREFRESH</text>
<text x="228.7" y="58.9">SA11</text>
<text x="228.7" y="55.4">SA12</text>
<text x="174.7" y="60.7">DI+</text>
<text x="174.7" y="62.4">DI-</text>
<text x="174.7" y="64.2">CI+</text>
<text x="174.7" y="65.9">CI-</text>
<text x="228.7" y="60.7">SA10</text>
<text x="229.6" y="65.9">SA7</text>
<text x="229.6" y="64.2">SA8</text>
<text x="229.6" y="62.4">SA9</text>
<text x="131.8" y="69.4">1</text>
<text x="174.7" y="67.7">DO+</text>
<text x="174.7" y="69.4">DO-</text>
<text x="174.7" y="71.2">AVDD2</text>
<text x="229.6" y="71.2">SA4</text>
<text x="229.6" y="69.4">SA5</text>
<text x="229.6" y="67.7">SA6</text>
<text x="174.7" y="72.9">AVSS2</text>
<text x="174.7" y="74.7">TXD+</text>
<text x="174.7" y="76.4">TXD-</text>
<text x="229.6" y="76.4">SA1</text>
<text x="229.6" y="74.7">SA2</text>
<text x="229.6" y="72.9">SA3</text>
<text x="174.7" y="78.2">AVSS1</text>
<text x="174.7" y="79.9">AVDD1</text>
<text x="174.7" y="81.7">RXD+</text>
<text x="174.7" y="83.5">RXD-</text>
<text x="224.1" y="83.5">nMEMCS16</text>
<text x="226.8" y="81.7">INTRQ3</text>
<text x="227.4" y="79.9">nSBHE</text>
<text x="229.6" y="78.2">SA0</text>
<text x="174.7" y="85.2">RES</text>
<text x="174.7" y="86.9">AVSS3</text>
<text x="174.7" y="88.7">AVDD3</text>
<text x="226.1" y="85.2">nIOCS16</text>
<text x="226.8" y="88.7">INTRQ1</text>
<text x="226.8" y="86.9">INTRQ0</text>
<text x="174.7" y="90.5">AVSS4</text>
<text x="174.7" y="92.2">XTAL1</text>
<text x="174.7" y="94">XTAL2</text>
<text x="174.7" y="95.7">nLINKED/nHC0</text>
<text x="226.5" y="94">nMEMW</text>
<text x="226.8" y="90.5">INTRQ2</text>
<text x="226.9" y="92.2">nMEMR</text>
<text x="229.5" y="95.7">SD8</text>
<text x="174.7" y="97.5">nLANLED</text>
<text x="229.5" y="97.5">SD9</text>
<text x="183.4" y="104.6" transform="rotate(-90 183.4 104.6)">AVSS0</text>
<text x="185.1" y="104.6" transform="rotate(-90 185.1 104.6)">nELCS</text>
<text x="186.9" y="104.6" transform="rotate(-90 186.9 104.6)">EECS</text>
<text x="188.6" y="104.6" transform="rotate(-90 188.6 104.6)">EESK</text>
<text x="190.4" y="104.6" transform="rotate(-90 190.4 104.6)">EEDATAOUT</text>
<text x="192.1" y="104.6" transform="rotate(-90 192.1 104.6)">EEDATAIN</text>
<text x="193.9" y="104.6" transform="rotate(-90 193.9 104.6)">nCHIPSEL</text>
<text x="195.6" y="104.6" transform="rotate(-90 195.6 104.6)">DVSS1</text>
<text x="197.4" y="104.6" transform="rotate(-90 197.4 104.6)">DVDD1</text>
<text x="199.2" y="104.6" transform="rotate(-90 199.2 104.6)">DVSS1A</text>
<text x="200.9" y="104.6" transform="rotate(-90 200.9 104.6)">DMARQ2</text>
<text x="202.6" y="104.6" transform="rotate(-90 202.6 104.6)">nDMACK2</text>
<text x="204.4" y="104.6" transform="rotate(-90 204.4 104.6)">DMARQ1</text>
<text x="206.2" y="104.6" transform="rotate(-90 206.2 104.6)">nDMACK1</text>
<text x="207.9" y="104.6" transform="rotate(-90 207.9 104.6)">DMARQ0</text>
<text x="209.6" y="104.6" transform="rotate(-90 209.6 104.6)">nDMACK0</text>
<text x="211.4" y="104.6" transform="rotate(-90 211.4 104.6)">nCSOUT</text>
<text x="213.2" y="104.6" transform="rotate(-90 213.2 104.6)">SD15</text>
<text x="214.9" y="104.6" transform="rotate(-90 214.9 104.6)">SD14</text>
<text x="216.7" y="104.6" transform="rotate(-90 216.7 104.6)">SD13</text>
<text x="218.4" y="104.6" transform="rotate(-90 218.4 104.6)">SD12</text>
<text x="220.2" y="104.6" transform="rotate(-90 220.2 104.6)">DVDD2</text>
<text x="221.9" y="104.6" transform="rotate(-90 221.9 104.6)">DVSS2</text>
<text x="223.7" y="104.6" transform="rotate(-90 223.7 104.6)">SD11</text>
<text x="225.4" y="104.6" transform="rotate(-90 225.4 104.6)">SD10</text>
<text x="239.6" y="150">CT_T2</text>
<text x="239.6" y="151.8">TD-</text>
<text x="239.6" y="153.6">CT_T1</text>
<text x="239.6" y="155.3">TD+</text>
<text x="239.6" y="157">RD+</text>
<text x="239.6" y="158.8">CT_R1</text>
<text x="239.6" y="160.6">RD-</text>
<text x="247.4" y="160.6">Shield</text>
<text x="239.6" y="162.3">CT_R2</text>
<text x="247.4" y="162.3">Shield</text>
</g>
<g font-size="1.6" fill="#00f">
<text x="145.8" y="55.9">(nPWDN_ETH)</text>
<text x="145.8" y="68.2">(nHC1)</text>
<text x="168.6" y="143.6">(10BT_RD-)</text>
<text x="166.8" y="155.8">(10BT_RD+)</text>
<text x="163.4" y="161.1">(10BT_TD-)</text>
<text x="161.6" y="171.6">(10BT_TD+)</text>
<text x="51.7" y="178.8">+</text>
<text x="14.9" y="180.5">+</text>
</g>
<g font-size="1.3">
<text x="30.7" y="1.7">5</text>
<text x="88" y="1.7">4</text>
<text x="145.2" y="1.7">3</text>
<text x="202.4" y="1.7">2</text>
<text x="259.7" y="1.7">1</text>
<text x=".8" y="28.4">D</text>
<text x="288.7" y="28.4">D</text>
<text x=".8" y="78.7">C</text>
<text x="288.7" y="78.7">C</text>
<text x=".8" y="129.1">B</text>
<text x="288.7" y="129.1">B</text>
<text x=".8" y="179.4">A</text>
<text x="288.7" y="179.4">A</text>
<text x="30.7" y="204.8">5</text>
<text x="88" y="204.8">4</text>
<text x="145.2" y="204.8">3</text>
<text x="202.4" y="204.8">2</text>
<text x="259.7" y="204.8">1</text>
</g>
</svg>
